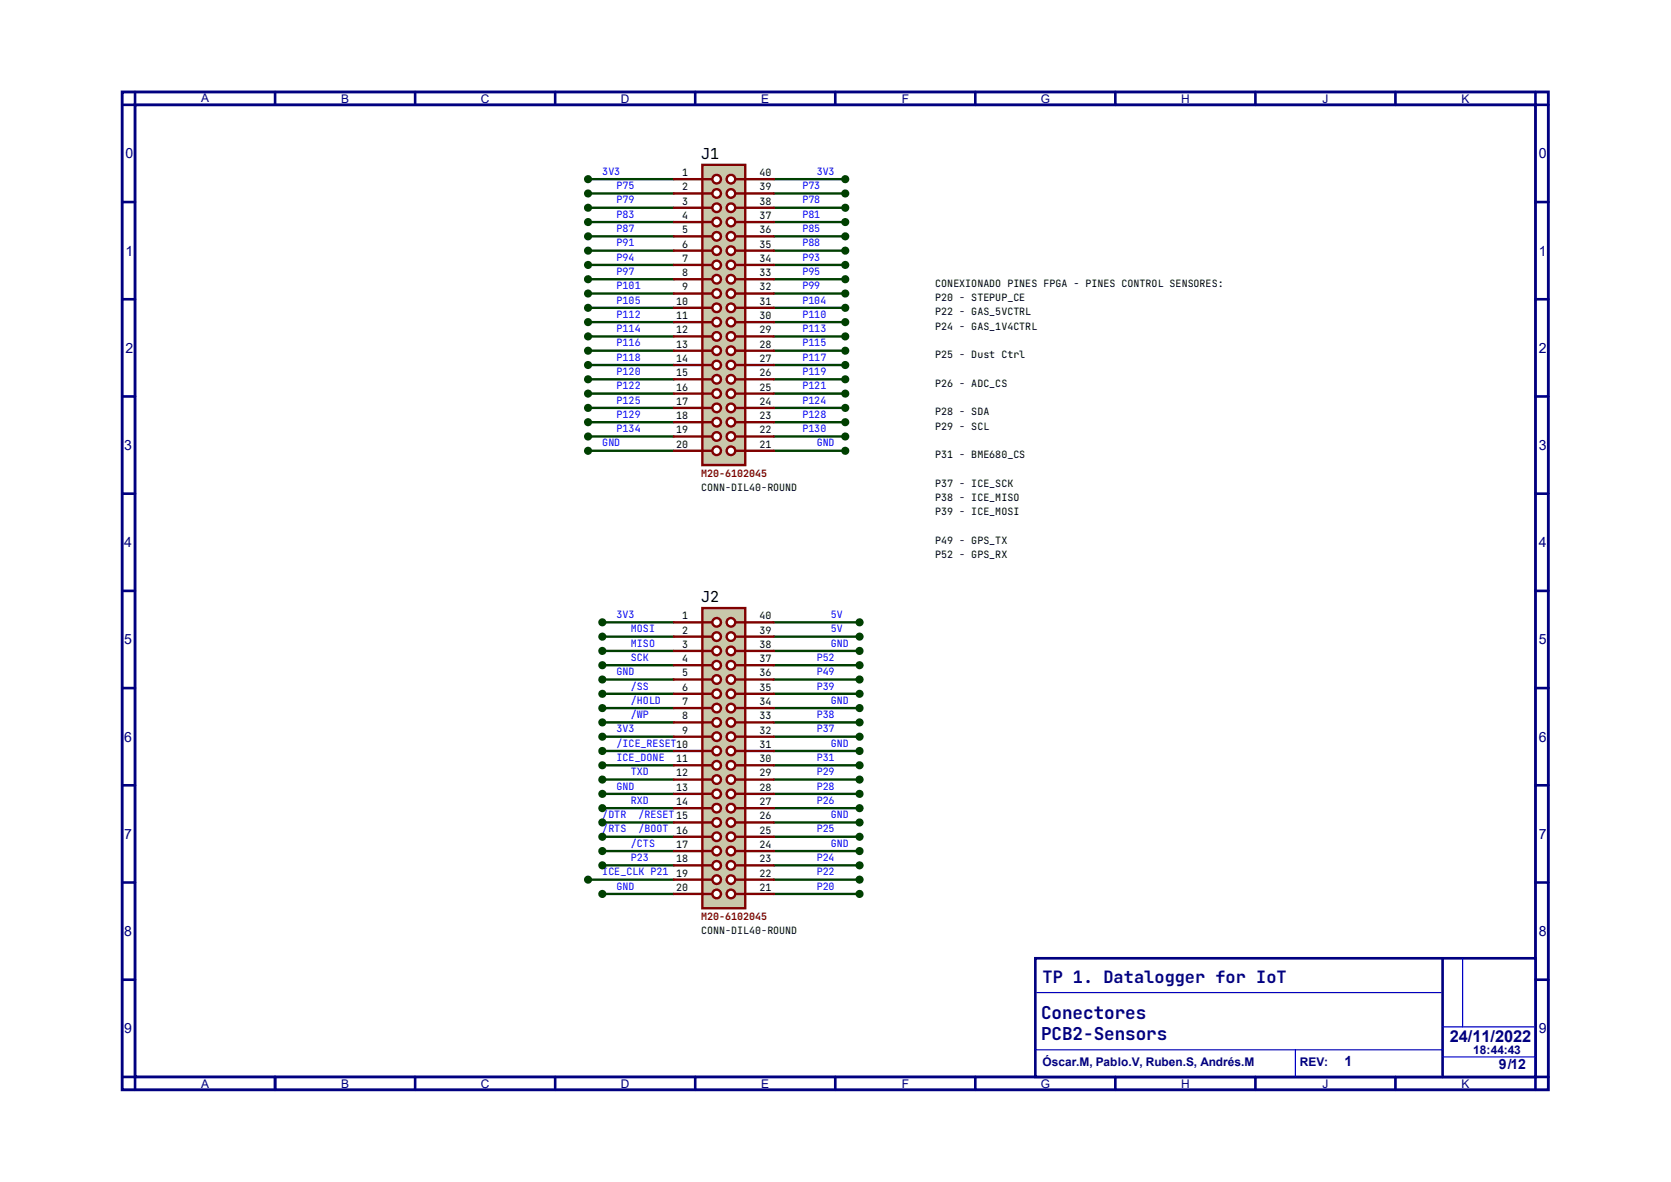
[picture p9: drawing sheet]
<svg xmlns="http://www.w3.org/2000/svg" width="297mm" height="210mm" viewBox="0 0 297 210" stroke-linecap="round" stroke-linejoin="round" font-family="sans-serif">
<path d="M21.7 16.3h253.5v177.3h-253.5zM24 18.6h248.9v172.7h-248.9z" fill="none" stroke="#000080" stroke-width=".51"/>
<path d="M24 16.3v2.3h-2.3M48.9 16.3v2.3" fill="none" stroke="#000080" stroke-width=".47"/>
<path d="M184 170.3h88.9v21h-88.9z" fill="#fff" stroke="#000080" stroke-width=".47"/>
<g fill="none" stroke="#000080" stroke-width=".47">
<path d="M73.8 16.3v2.3M98.7 16.3v2.3M123.6 16.3v2.3M148.5 16.3v2.3M173.4 16.3v2.3M198.2 16.3v2.3M223.1 16.3v2.3M248 16.3v2.3M272.9 16.3v2.3h2.3M21.7 35.9h2.3M272.9 35.9h2.3M21.7 53.2h2.3"/>
<path d="M272.9 53.2h2.3M21.7 70.4h2.3M272.9 70.4h2.3M21.7 87.7h2.3M272.9 87.7h2.3M21.7 105h2.3M272.9 105h2.3M21.7 122.3h2.3M21.7 139.5h2.3M272.9 122.3h2.3M272.9 139.5h2.3M21.7 156.8h2.3"/>
<path d="M272.9 156.8h2.3M21.7 174.1h2.3M256.4 170.3v21M272.9 174.1h2.3M21.7 191.3h2.3v2.3M48.9 191.3v2.3M73.8 191.3v2.3M98.7 191.3v2.3M123.6 191.3v2.3M148.5 191.3v2.3M173.4 191.3v2.3M198.2 191.3v2.3"/>
<path d="M223.1 191.3v2.3M248 191.3v2.3M275.2 191.3h-2.3v2.3"/>
</g>
<path d="M184.3 176.4h71.9M260 170.3v12.2M184 186.5h72.4M230.3 186.5v4.8M256.4 182.5h16.3M256.4 187.8h16.5" fill="none" stroke="#0000c0" stroke-width=".21"/>
<g fill="none" stroke="#004000" stroke-width=".42">
<path d="M104.5 31.8h15.3M104.5 34.4h15.3M104.5 36.9h15.3M104.5 39.5h15.3M137.5 31.8h12.7M137.5 34.4h12.7M137.5 36.9h12.7M137.5 39.5h12.7M104.5 42h15.3M104.5 44.5h15.3M104.5 47.1h15.3M104.5 49.6h15.3"/>
<path d="M104.5 52.2h15.3M104.5 54.7h15.3M104.5 57.2h15.3M104.5 59.8h15.3M137.5 42h12.7M137.5 44.5h12.7M137.5 47.1h12.7M137.5 49.6h12.7M137.5 52.2h12.7M137.5 54.7h12.7M137.5 57.2h12.7M137.5 59.8h12.7"/>
<path d="M104.5 62.3h15.3M104.5 64.9h15.3M104.5 67.4h15.3M104.5 69.9h15.3M104.5 72.5h15.3M104.5 75h15.3M104.5 77.6h15.3M137.5 62.3h12.7M137.5 64.9h12.7M137.5 67.4h12.7M137.5 69.9h12.7M137.5 72.5h12.7"/>
<path d="M137.5 75h12.7M137.5 77.6h12.7M104.5 80.1h15.3M137.5 80.1h12.7M107.1 110.6h12.7M107.1 113.1h12.7M107.1 115.7h12.7M107.1 118.2h12.7M137.5 110.6h15.3M137.5 113.1h15.3M137.5 115.7h15.3M137.5 118.2h15.3"/>
<path d="M107.1 120.7h12.7M107.1 123.3h12.7M107.1 125.8h12.7M107.1 128.4h12.7M107.1 130.9h12.7M107.1 133.4h12.7M107.1 136h12.7M107.1 138.5h12.7M137.5 120.7h15.3M137.5 123.3h15.3M137.5 125.8h15.3M137.5 128.4h15.3"/>
<path d="M137.5 130.9h15.3M137.5 133.4h15.3M137.5 136h15.3M137.5 138.5h15.3M104.5 156.3h15.3M107.1 141.1h12.7M107.1 143.6h12.7M107.1 146.1h12.7M107.1 148.7h12.7M107.1 151.2h12.7M107.1 153.8h12.7M107.1 158.8h12.7"/>
<path d="M137.5 141.1h15.3M137.5 143.6h15.3M137.5 146.1h15.3M137.5 148.7h15.3M137.5 151.2h15.3M137.5 153.8h15.3M137.5 158.8h15.3M137.5 156.3h15.3"/>
</g>
<path d="M124.8 29.3h7.7v53.3h-7.7z" fill="#c8c8aa" stroke="#800000" stroke-width=".42"/>
<path d="M124.8 31.8h1.8" fill="none" stroke="#800000" stroke-width=".42"/>
<circle cx="127.4" cy="31.8" r=".76" fill="#fff" stroke="#800000" stroke-width=".42"/>
<path d="M124.8 34.4h1.8" fill="none" stroke="#800000" stroke-width=".42"/>
<circle cx="127.4" cy="34.4" r=".76" fill="#fff" stroke="#800000" stroke-width=".42"/>
<path d="M124.8 36.9h1.8" fill="none" stroke="#800000" stroke-width=".42"/>
<circle cx="127.4" cy="36.9" r=".76" fill="#fff" stroke="#800000" stroke-width=".42"/>
<path d="M124.8 39.5h1.8" fill="none" stroke="#800000" stroke-width=".42"/>
<circle cx="127.4" cy="39.5" r=".76" fill="#fff" stroke="#800000" stroke-width=".42"/>
<path d="M130.7 31.8h1.8" fill="none" stroke="#800000" stroke-width=".42"/>
<circle cx="129.9" cy="31.8" r=".76" fill="#fff" stroke="#800000" stroke-width=".42"/>
<path d="M130.7 34.4h1.8" fill="none" stroke="#800000" stroke-width=".42"/>
<circle cx="129.9" cy="34.4" r=".76" fill="#fff" stroke="#800000" stroke-width=".42"/>
<path d="M130.7 36.9h1.8" fill="none" stroke="#800000" stroke-width=".42"/>
<circle cx="129.9" cy="36.9" r=".76" fill="#fff" stroke="#800000" stroke-width=".42"/>
<path d="M130.7 39.5h1.8" fill="none" stroke="#800000" stroke-width=".42"/>
<circle cx="129.9" cy="39.5" r=".76" fill="#fff" stroke="#800000" stroke-width=".42"/>
<path d="M124.8 42h1.8" fill="none" stroke="#800000" stroke-width=".42"/>
<circle cx="127.4" cy="42" r=".76" fill="#fff" stroke="#800000" stroke-width=".42"/>
<path d="M130.7 42h1.8" fill="none" stroke="#800000" stroke-width=".42"/>
<circle cx="129.9" cy="42" r=".76" fill="#fff" stroke="#800000" stroke-width=".42"/>
<path d="M124.8 44.5h1.8" fill="none" stroke="#800000" stroke-width=".42"/>
<circle cx="127.4" cy="44.5" r=".76" fill="#fff" stroke="#800000" stroke-width=".42"/>
<path d="M130.7 44.5h1.8" fill="none" stroke="#800000" stroke-width=".42"/>
<circle cx="129.9" cy="44.5" r=".76" fill="#fff" stroke="#800000" stroke-width=".42"/>
<path d="M124.8 47.1h1.8" fill="none" stroke="#800000" stroke-width=".42"/>
<circle cx="127.4" cy="47.1" r=".76" fill="#fff" stroke="#800000" stroke-width=".42"/>
<path d="M130.7 47.1h1.8" fill="none" stroke="#800000" stroke-width=".42"/>
<circle cx="129.9" cy="47.1" r=".76" fill="#fff" stroke="#800000" stroke-width=".42"/>
<path d="M124.8 49.6h1.8" fill="none" stroke="#800000" stroke-width=".42"/>
<circle cx="127.4" cy="49.6" r=".76" fill="#fff" stroke="#800000" stroke-width=".42"/>
<path d="M130.7 49.6h1.8" fill="none" stroke="#800000" stroke-width=".42"/>
<circle cx="129.9" cy="49.6" r=".76" fill="#fff" stroke="#800000" stroke-width=".42"/>
<path d="M124.8 52.2h1.8" fill="none" stroke="#800000" stroke-width=".42"/>
<circle cx="127.4" cy="52.2" r=".76" fill="#fff" stroke="#800000" stroke-width=".42"/>
<path d="M130.7 52.2h1.8" fill="none" stroke="#800000" stroke-width=".42"/>
<circle cx="129.9" cy="52.2" r=".76" fill="#fff" stroke="#800000" stroke-width=".42"/>
<path d="M124.8 54.7h1.8" fill="none" stroke="#800000" stroke-width=".42"/>
<circle cx="127.4" cy="54.7" r=".76" fill="#fff" stroke="#800000" stroke-width=".42"/>
<path d="M130.7 54.7h1.8" fill="none" stroke="#800000" stroke-width=".42"/>
<circle cx="129.9" cy="54.7" r=".76" fill="#fff" stroke="#800000" stroke-width=".42"/>
<path d="M124.8 57.2h1.8" fill="none" stroke="#800000" stroke-width=".42"/>
<circle cx="127.4" cy="57.2" r=".76" fill="#fff" stroke="#800000" stroke-width=".42"/>
<path d="M130.7 57.2h1.8" fill="none" stroke="#800000" stroke-width=".42"/>
<circle cx="129.9" cy="57.2" r=".76" fill="#fff" stroke="#800000" stroke-width=".42"/>
<path d="M124.8 59.8h1.8" fill="none" stroke="#800000" stroke-width=".42"/>
<circle cx="127.4" cy="59.8" r=".76" fill="#fff" stroke="#800000" stroke-width=".42"/>
<path d="M130.7 59.8h1.8" fill="none" stroke="#800000" stroke-width=".42"/>
<circle cx="129.9" cy="59.8" r=".76" fill="#fff" stroke="#800000" stroke-width=".42"/>
<path d="M124.8 62.3h1.8" fill="none" stroke="#800000" stroke-width=".42"/>
<circle cx="127.4" cy="62.3" r=".76" fill="#fff" stroke="#800000" stroke-width=".42"/>
<path d="M130.7 62.3h1.8" fill="none" stroke="#800000" stroke-width=".42"/>
<circle cx="129.9" cy="62.3" r=".76" fill="#fff" stroke="#800000" stroke-width=".42"/>
<path d="M124.8 64.9h1.8" fill="none" stroke="#800000" stroke-width=".42"/>
<circle cx="127.4" cy="64.9" r=".76" fill="#fff" stroke="#800000" stroke-width=".42"/>
<path d="M130.7 64.9h1.8" fill="none" stroke="#800000" stroke-width=".42"/>
<circle cx="129.9" cy="64.9" r=".76" fill="#fff" stroke="#800000" stroke-width=".42"/>
<path d="M124.8 67.4h1.8" fill="none" stroke="#800000" stroke-width=".42"/>
<circle cx="127.4" cy="67.4" r=".76" fill="#fff" stroke="#800000" stroke-width=".42"/>
<path d="M130.7 67.4h1.8" fill="none" stroke="#800000" stroke-width=".42"/>
<circle cx="129.9" cy="67.4" r=".76" fill="#fff" stroke="#800000" stroke-width=".42"/>
<path d="M124.8 69.9h1.8" fill="none" stroke="#800000" stroke-width=".42"/>
<circle cx="127.4" cy="69.9" r=".76" fill="#fff" stroke="#800000" stroke-width=".42"/>
<path d="M130.7 69.9h1.8" fill="none" stroke="#800000" stroke-width=".42"/>
<circle cx="129.9" cy="69.9" r=".76" fill="#fff" stroke="#800000" stroke-width=".42"/>
<path d="M124.8 72.5h1.8" fill="none" stroke="#800000" stroke-width=".42"/>
<circle cx="127.4" cy="72.5" r=".76" fill="#fff" stroke="#800000" stroke-width=".42"/>
<path d="M130.7 72.5h1.8" fill="none" stroke="#800000" stroke-width=".42"/>
<circle cx="129.9" cy="72.5" r=".76" fill="#fff" stroke="#800000" stroke-width=".42"/>
<path d="M124.8 75h1.8" fill="none" stroke="#800000" stroke-width=".42"/>
<circle cx="127.4" cy="75" r=".76" fill="#fff" stroke="#800000" stroke-width=".42"/>
<path d="M130.7 75h1.8" fill="none" stroke="#800000" stroke-width=".42"/>
<circle cx="129.9" cy="75" r=".76" fill="#fff" stroke="#800000" stroke-width=".42"/>
<path d="M124.8 77.6h1.8" fill="none" stroke="#800000" stroke-width=".42"/>
<circle cx="127.4" cy="77.6" r=".76" fill="#fff" stroke="#800000" stroke-width=".42"/>
<path d="M130.7 77.6h1.8" fill="none" stroke="#800000" stroke-width=".42"/>
<circle cx="129.9" cy="77.6" r=".76" fill="#fff" stroke="#800000" stroke-width=".42"/>
<path d="M124.8 80.1h1.8" fill="none" stroke="#800000" stroke-width=".42"/>
<circle cx="127.4" cy="80.1" r=".76" fill="#fff" stroke="#800000" stroke-width=".42"/>
<path d="M130.7 80.1h1.8" fill="none" stroke="#800000" stroke-width=".42"/>
<circle cx="129.9" cy="80.1" r=".76" fill="#fff" stroke="#800000" stroke-width=".42"/>
<g fill="none" stroke="#800000" stroke-width=".42">
<path d="M119.8 31.8h5M119.8 34.4h5M119.8 36.9h5M119.8 39.5h5M132.5 31.8h5M132.5 34.4h5M132.5 36.9h5M132.5 39.5h5M119.8 42h5M119.8 44.5h5M119.8 47.1h5M119.8 49.6h5"/>
<path d="M119.8 52.2h5M119.8 54.7h5M119.8 57.2h5M119.8 59.8h5M132.5 42h5M132.5 44.5h5M132.5 47.1h5M132.5 49.6h5M132.5 52.2h5M132.5 54.7h5M132.5 57.2h5M132.5 59.8h5"/>
<path d="M119.8 62.3h5M119.8 64.9h5M119.8 67.4h5M119.8 69.9h5M119.8 72.5h5M119.8 75h5M119.8 77.6h5M132.5 62.3h5M132.5 64.9h5M132.5 67.4h5M132.5 69.9h5M132.5 72.5h5"/>
<path d="M132.5 75h5M132.5 77.6h5M119.8 80.1h5M132.5 80.1h5"/>
</g>
<path d="M124.8 108h7.7v53.4h-7.7z" fill="#c8c8aa" stroke="#800000" stroke-width=".42"/>
<path d="M124.8 110.6h1.8" fill="none" stroke="#800000" stroke-width=".42"/>
<circle cx="127.4" cy="110.6" r=".76" fill="#fff" stroke="#800000" stroke-width=".42"/>
<path d="M124.8 113.1h1.8" fill="none" stroke="#800000" stroke-width=".42"/>
<circle cx="127.4" cy="113.1" r=".76" fill="#fff" stroke="#800000" stroke-width=".42"/>
<path d="M124.8 115.7h1.8" fill="none" stroke="#800000" stroke-width=".42"/>
<circle cx="127.4" cy="115.7" r=".76" fill="#fff" stroke="#800000" stroke-width=".42"/>
<path d="M124.8 118.2h1.8" fill="none" stroke="#800000" stroke-width=".42"/>
<circle cx="127.4" cy="118.2" r=".76" fill="#fff" stroke="#800000" stroke-width=".42"/>
<path d="M130.7 110.6h1.8" fill="none" stroke="#800000" stroke-width=".42"/>
<circle cx="129.9" cy="110.6" r=".76" fill="#fff" stroke="#800000" stroke-width=".42"/>
<path d="M130.7 113.1h1.8" fill="none" stroke="#800000" stroke-width=".42"/>
<circle cx="129.9" cy="113.1" r=".76" fill="#fff" stroke="#800000" stroke-width=".42"/>
<path d="M130.7 115.7h1.8" fill="none" stroke="#800000" stroke-width=".42"/>
<circle cx="129.9" cy="115.7" r=".76" fill="#fff" stroke="#800000" stroke-width=".42"/>
<path d="M130.7 118.2h1.8" fill="none" stroke="#800000" stroke-width=".42"/>
<circle cx="129.9" cy="118.2" r=".76" fill="#fff" stroke="#800000" stroke-width=".42"/>
<path d="M124.8 120.7h1.8" fill="none" stroke="#800000" stroke-width=".42"/>
<circle cx="127.4" cy="120.7" r=".76" fill="#fff" stroke="#800000" stroke-width=".42"/>
<path d="M130.7 120.7h1.8" fill="none" stroke="#800000" stroke-width=".42"/>
<circle cx="129.9" cy="120.7" r=".76" fill="#fff" stroke="#800000" stroke-width=".42"/>
<path d="M124.8 123.3h1.8" fill="none" stroke="#800000" stroke-width=".42"/>
<circle cx="127.4" cy="123.3" r=".76" fill="#fff" stroke="#800000" stroke-width=".42"/>
<path d="M130.7 123.3h1.8" fill="none" stroke="#800000" stroke-width=".42"/>
<circle cx="129.9" cy="123.3" r=".76" fill="#fff" stroke="#800000" stroke-width=".42"/>
<path d="M124.8 125.8h1.8" fill="none" stroke="#800000" stroke-width=".42"/>
<circle cx="127.4" cy="125.8" r=".76" fill="#fff" stroke="#800000" stroke-width=".42"/>
<path d="M130.7 125.8h1.8" fill="none" stroke="#800000" stroke-width=".42"/>
<circle cx="129.9" cy="125.8" r=".76" fill="#fff" stroke="#800000" stroke-width=".42"/>
<path d="M124.8 128.4h1.8" fill="none" stroke="#800000" stroke-width=".42"/>
<circle cx="127.4" cy="128.4" r=".76" fill="#fff" stroke="#800000" stroke-width=".42"/>
<path d="M130.7 128.4h1.8" fill="none" stroke="#800000" stroke-width=".42"/>
<circle cx="129.9" cy="128.4" r=".76" fill="#fff" stroke="#800000" stroke-width=".42"/>
<path d="M124.8 130.9h1.8" fill="none" stroke="#800000" stroke-width=".42"/>
<circle cx="127.4" cy="130.9" r=".76" fill="#fff" stroke="#800000" stroke-width=".42"/>
<path d="M130.7 130.9h1.8" fill="none" stroke="#800000" stroke-width=".42"/>
<circle cx="129.9" cy="130.9" r=".76" fill="#fff" stroke="#800000" stroke-width=".42"/>
<path d="M124.8 133.4h1.8" fill="none" stroke="#800000" stroke-width=".42"/>
<circle cx="127.4" cy="133.4" r=".76" fill="#fff" stroke="#800000" stroke-width=".42"/>
<path d="M130.7 133.4h1.8" fill="none" stroke="#800000" stroke-width=".42"/>
<circle cx="129.9" cy="133.4" r=".76" fill="#fff" stroke="#800000" stroke-width=".42"/>
<path d="M124.8 136h1.8" fill="none" stroke="#800000" stroke-width=".42"/>
<circle cx="127.4" cy="136" r=".76" fill="#fff" stroke="#800000" stroke-width=".42"/>
<path d="M130.7 136h1.8" fill="none" stroke="#800000" stroke-width=".42"/>
<circle cx="129.9" cy="136" r=".76" fill="#fff" stroke="#800000" stroke-width=".42"/>
<path d="M124.8 138.5h1.8" fill="none" stroke="#800000" stroke-width=".42"/>
<circle cx="127.4" cy="138.5" r=".76" fill="#fff" stroke="#800000" stroke-width=".42"/>
<path d="M130.7 138.5h1.8" fill="none" stroke="#800000" stroke-width=".42"/>
<circle cx="129.9" cy="138.5" r=".76" fill="#fff" stroke="#800000" stroke-width=".42"/>
<path d="M124.8 141.1h1.8" fill="none" stroke="#800000" stroke-width=".42"/>
<circle cx="127.4" cy="141.1" r=".76" fill="#fff" stroke="#800000" stroke-width=".42"/>
<path d="M130.7 141.1h1.8" fill="none" stroke="#800000" stroke-width=".42"/>
<circle cx="129.9" cy="141.1" r=".76" fill="#fff" stroke="#800000" stroke-width=".42"/>
<path d="M124.8 143.6h1.8" fill="none" stroke="#800000" stroke-width=".42"/>
<circle cx="127.4" cy="143.6" r=".76" fill="#fff" stroke="#800000" stroke-width=".42"/>
<path d="M130.7 143.6h1.8" fill="none" stroke="#800000" stroke-width=".42"/>
<circle cx="129.9" cy="143.6" r=".76" fill="#fff" stroke="#800000" stroke-width=".42"/>
<path d="M124.8 146.1h1.8" fill="none" stroke="#800000" stroke-width=".42"/>
<circle cx="127.4" cy="146.1" r=".76" fill="#fff" stroke="#800000" stroke-width=".42"/>
<path d="M130.7 146.1h1.8" fill="none" stroke="#800000" stroke-width=".42"/>
<circle cx="129.9" cy="146.1" r=".76" fill="#fff" stroke="#800000" stroke-width=".42"/>
<path d="M124.8 148.7h1.8" fill="none" stroke="#800000" stroke-width=".42"/>
<circle cx="127.4" cy="148.7" r=".76" fill="#fff" stroke="#800000" stroke-width=".42"/>
<path d="M130.7 148.7h1.8" fill="none" stroke="#800000" stroke-width=".42"/>
<circle cx="129.9" cy="148.7" r=".76" fill="#fff" stroke="#800000" stroke-width=".42"/>
<path d="M124.8 151.2h1.8" fill="none" stroke="#800000" stroke-width=".42"/>
<circle cx="127.4" cy="151.2" r=".76" fill="#fff" stroke="#800000" stroke-width=".42"/>
<path d="M130.7 151.2h1.8" fill="none" stroke="#800000" stroke-width=".42"/>
<circle cx="129.9" cy="151.2" r=".76" fill="#fff" stroke="#800000" stroke-width=".42"/>
<path d="M124.8 153.8h1.8" fill="none" stroke="#800000" stroke-width=".42"/>
<circle cx="127.4" cy="153.8" r=".76" fill="#fff" stroke="#800000" stroke-width=".42"/>
<path d="M130.7 153.8h1.8" fill="none" stroke="#800000" stroke-width=".42"/>
<circle cx="129.9" cy="153.8" r=".76" fill="#fff" stroke="#800000" stroke-width=".42"/>
<path d="M124.8 156.3h1.8" fill="none" stroke="#800000" stroke-width=".42"/>
<circle cx="127.4" cy="156.3" r=".76" fill="#fff" stroke="#800000" stroke-width=".42"/>
<path d="M130.7 156.3h1.8" fill="none" stroke="#800000" stroke-width=".42"/>
<circle cx="129.9" cy="156.3" r=".76" fill="#fff" stroke="#800000" stroke-width=".42"/>
<path d="M124.8 158.8h1.8" fill="none" stroke="#800000" stroke-width=".42"/>
<circle cx="127.4" cy="158.8" r=".76" fill="#fff" stroke="#800000" stroke-width=".42"/>
<path d="M130.7 158.8h1.8" fill="none" stroke="#800000" stroke-width=".42"/>
<circle cx="129.9" cy="158.8" r=".76" fill="#fff" stroke="#800000" stroke-width=".42"/>
<g fill="none" stroke="#800000" stroke-width=".42">
<path d="M119.8 110.6h5M119.8 113.1h5M119.8 115.7h5M119.8 118.2h5M132.5 110.6h5M132.5 113.1h5M132.5 115.7h5M132.5 118.2h5M119.8 120.7h5M119.8 123.3h5M119.8 125.8h5M119.8 128.4h5"/>
<path d="M119.8 130.9h5M119.8 133.4h5M119.8 136h5M119.8 138.5h5M132.5 120.7h5M132.5 123.3h5M132.5 125.8h5M132.5 128.4h5M132.5 130.9h5M132.5 133.4h5M132.5 136h5M132.5 138.5h5"/>
<path d="M119.8 141.1h5M119.8 143.6h5M119.8 146.1h5M119.8 148.7h5M119.8 151.2h5M119.8 153.8h5M119.8 156.3h5M119.8 158.8h5M132.5 141.1h5M132.5 143.6h5M132.5 146.1h5M132.5 148.7h5"/>
<path d="M132.5 151.2h5M132.5 153.8h5M132.5 156.3h5M132.5 158.8h5"/>
</g>
<g fill="#004000" stroke="#004000" stroke-width=".42">
<circle cx="104.5" cy="31.8" r=".51"/>
<circle cx="104.5" cy="34.4" r=".51"/>
<circle cx="104.5" cy="36.9" r=".51"/>
<circle cx="104.5" cy="39.5" r=".51"/>
<circle cx="104.5" cy="42" r=".51"/>
<circle cx="104.5" cy="44.5" r=".51"/>
<circle cx="104.5" cy="47.1" r=".51"/>
<circle cx="104.5" cy="49.6" r=".51"/>
<circle cx="104.5" cy="52.2" r=".51"/>
<circle cx="104.5" cy="54.7" r=".51"/>
<circle cx="104.5" cy="57.2" r=".51"/>
<circle cx="104.5" cy="59.8" r=".51"/>
<circle cx="104.5" cy="62.3" r=".51"/>
<circle cx="104.5" cy="64.9" r=".51"/>
<circle cx="104.5" cy="67.4" r=".51"/>
<circle cx="104.5" cy="69.9" r=".51"/>
<circle cx="104.5" cy="72.5" r=".51"/>
<circle cx="104.5" cy="75" r=".51"/>
<circle cx="104.5" cy="77.6" r=".51"/>
<circle cx="104.5" cy="80.1" r=".51"/>
<circle cx="150.2" cy="31.8" r=".51"/>
<circle cx="150.2" cy="34.4" r=".51"/>
<circle cx="150.2" cy="36.9" r=".51"/>
<circle cx="150.2" cy="39.5" r=".51"/>
<circle cx="150.2" cy="42" r=".51"/>
<circle cx="150.2" cy="44.5" r=".51"/>
<circle cx="150.2" cy="47.1" r=".51"/>
<circle cx="150.2" cy="49.6" r=".51"/>
<circle cx="150.2" cy="52.2" r=".51"/>
<circle cx="150.2" cy="54.7" r=".51"/>
<circle cx="150.2" cy="57.2" r=".51"/>
<circle cx="150.2" cy="62.3" r=".51"/>
<circle cx="150.2" cy="64.9" r=".51"/>
<circle cx="150.2" cy="67.4" r=".51"/>
<circle cx="150.2" cy="69.9" r=".51"/>
<circle cx="150.2" cy="72.5" r=".51"/>
<circle cx="150.2" cy="75" r=".51"/>
<circle cx="150.2" cy="77.6" r=".51"/>
<circle cx="150.2" cy="80.1" r=".51"/>
<circle cx="107.1" cy="110.6" r=".51"/>
<circle cx="107.1" cy="113.1" r=".51"/>
<circle cx="107.1" cy="115.7" r=".51"/>
<circle cx="107.1" cy="118.2" r=".51"/>
<circle cx="107.1" cy="120.7" r=".51"/>
<circle cx="107.1" cy="123.3" r=".51"/>
<circle cx="107.1" cy="125.8" r=".51"/>
<circle cx="107.1" cy="128.4" r=".51"/>
<circle cx="107.1" cy="130.9" r=".51"/>
<circle cx="107.1" cy="133.4" r=".51"/>
<circle cx="107.1" cy="136" r=".51"/>
<circle cx="107.1" cy="138.5" r=".51"/>
<circle cx="107.1" cy="141.1" r=".51"/>
<circle cx="107.1" cy="143.6" r=".51"/>
<circle cx="107.1" cy="146.1" r=".51"/>
<circle cx="107.1" cy="148.7" r=".51"/>
<circle cx="107.1" cy="151.2" r=".51"/>
<circle cx="107.1" cy="153.8" r=".51"/>
<circle cx="107.1" cy="158.8" r=".51"/>
<circle cx="152.8" cy="110.6" r=".51"/>
<circle cx="152.8" cy="113.1" r=".51"/>
<circle cx="152.8" cy="115.7" r=".51"/>
<circle cx="152.8" cy="118.2" r=".51"/>
<circle cx="152.8" cy="120.7" r=".51"/>
<circle cx="152.8" cy="123.3" r=".51"/>
<circle cx="152.8" cy="125.8" r=".51"/>
<circle cx="152.8" cy="128.4" r=".51"/>
<circle cx="152.8" cy="130.9" r=".51"/>
<circle cx="152.8" cy="133.4" r=".51"/>
<circle cx="152.8" cy="136" r=".51"/>
<circle cx="152.8" cy="138.5" r=".51"/>
<circle cx="152.8" cy="141.1" r=".51"/>
<circle cx="152.8" cy="143.6" r=".51"/>
<circle cx="152.8" cy="146.1" r=".51"/>
<circle cx="152.8" cy="148.7" r=".51"/>
<circle cx="152.8" cy="151.2" r=".51"/>
<circle cx="152.8" cy="153.8" r=".51"/>
<circle cx="152.8" cy="156.3" r=".51"/>
<circle cx="152.8" cy="158.8" r=".51"/>
<circle cx="104.5" cy="156.3" r=".51"/>
<circle cx="150.2" cy="59.8" r=".51"/>
</g>
<g font-size="3.1" fill="#000080">
<text x="185" y="184.8">PCB2-Sensors</text>
<text x="185" y="181">Conectores</text>
</g>
<text font-size="3" fill="#000080" x="185.3" y="174.7">TP 1. Datalogger for IoT</text>
<text font-size="2.9" fill="#000080" x="257.7" y="185.2">24/11/2022</text>
<g font-size="2.7">
<text x="124.6" y="28.3">J1</text>
<text x="124.6" y="107">J2</text>
</g>
<g font-size="2.5" fill="#000080">
<text x="22.3" y="28.2">0</text>
<text x="273.5" y="28.2">0</text>
<text x="22.3" y="45.4">1</text>
<text x="273.5" y="45.4">1</text>
<text x="22.3" y="62.7">2</text>
<text x="273.5" y="62.7">2</text>
<text x="22.1" y="80">3</text>
<text x="273.5" y="80">3</text>
<text x="22.1" y="97.2">4</text>
<text x="273.5" y="97.2">4</text>
<text x="22.1" y="114.5">5</text>
<text x="273.5" y="114.5">5</text>
<text x="22.1" y="131.8">6</text>
<text x="273.5" y="131.8">6</text>
<text x="22.1" y="149.1">7</text>
<text x="273.5" y="149.1">7</text>
<text x="22.1" y="166.3">8</text>
<text x="273.5" y="166.3">8</text>
<text x="22.1" y="183.6">9</text>
<text x="273.5" y="183.6">9</text>
<text x="239" y="189.5">1</text>
<text x="266.4" y="190">9/12</text>
</g>
<g font-size="2.1" fill="#000080">
<text x="35.7" y="18.1">A</text>
<text x="60.6" y="18.4">B</text>
<text x="85.5" y="18.4">C</text>
<text x="110.4" y="18.4">D</text>
<text x="135.3" y="18.4">E</text>
<text x="160.3" y="18.4">F</text>
<text x="185" y="18.4">G</text>
<text x="209.9" y="18.4">H</text>
<text x="235.1" y="18.4">J</text>
<text x="259.7" y="18.4">K</text>
<text x="185.3" y="189.5">Óscar.M, Pablo.V, Ruben.S, Andrés.M</text>
<text x="231.1" y="189.4">REV:</text>
<text x="261.9" y="187.3">18:44:43</text>
<text x="35.7" y="193.4">A</text>
<text x="60.6" y="193.4">B</text>
<text x="85.5" y="193.4">C</text>
<text x="110.4" y="193.4">D</text>
<text x="135.3" y="193.4">E</text>
<text x="160.3" y="193.4">F</text>
<text x="185" y="193.4">G</text>
<text x="209.9" y="193.4">H</text>
<text x="235.1" y="193.4">J</text>
<text x="259.7" y="193.4">K</text>
</g>
<g font-size="1.8" fill="#00f">
<text x="107.1" y="31.1">3V3</text>
<text x="109.6" y="33.6">P75</text>
<text x="142.6" y="33.6">P73</text>
<text x="145.2" y="31.1">3V3</text>
<text x="109.6" y="36.2">P79</text>
<text x="109.6" y="38.7">P83</text>
<text x="109.6" y="41.2">P87</text>
<text x="142.6" y="36.2">P78</text>
<text x="142.6" y="38.7">P81</text>
<text x="142.6" y="41.2">P85</text>
<text x="109.6" y="43.8">P91</text>
<text x="109.6" y="46.3">P94</text>
<text x="142.6" y="43.8">P88</text>
<text x="142.6" y="46.3">P93</text>
<text x="109.6" y="48.9">P97</text>
<text x="109.6" y="51.4">P101</text>
<text x="109.6" y="53.9">P105</text>
<text x="142.6" y="48.9">P95</text>
<text x="142.6" y="51.4">P99</text>
<text x="142.6" y="53.9">P104</text>
<text x="109.6" y="56.5">P112</text>
<text x="109.6" y="59">P114</text>
<text x="142.6" y="56.5">P110</text>
<text x="142.6" y="59">P113</text>
<text x="109.6" y="61.6">P116</text>
<text x="109.6" y="64.1">P118</text>
<text x="142.6" y="61.6">P115</text>
<text x="142.6" y="64.1">P117</text>
<text x="109.6" y="66.6">P120</text>
<text x="109.6" y="69.2">P122</text>
<text x="109.6" y="71.7">P125</text>
<text x="142.6" y="66.6">P119</text>
<text x="142.6" y="69.2">P121</text>
<text x="142.6" y="71.7">P124</text>
<text x="109.6" y="74.3">P129</text>
<text x="109.6" y="76.8">P134</text>
<text x="142.6" y="74.3">P128</text>
<text x="142.6" y="76.8">P130</text>
<text x="107.1" y="79.3">GND</text>
<text x="145.2" y="79.3">GND</text>
<text x="109.6" y="109.8">3V3</text>
<text x="112.1" y="112.4">MOSI</text>
<text x="147.7" y="109.8">5V</text>
<text x="147.7" y="112.4">5V</text>
<text x="109.6" y="120">GND</text>
<text x="112.1" y="114.9">MISO</text>
<text x="112.1" y="117.4">SCK</text>
<text x="145.2" y="117.4">P52</text>
<text x="145.2" y="120">P49</text>
<text x="147.7" y="114.9">GND</text>
<text x="112.1" y="122.5">/SS</text>
<text x="112.1" y="125.1">/HOLD</text>
<text x="145.2" y="122.5">P39</text>
<text x="147.7" y="125.1">GND</text>
<text x="109.6" y="130.1">3V3</text>
<text x="112.1" y="127.6">/WP</text>
<text x="145.2" y="127.6">P38</text>
<text x="145.2" y="130.1">P37</text>
<text x="109.6" y="132.7">/ICE_RESET10</text>
<text x="109.6" y="135.2">ICE_DONE</text>
<text x="112.1" y="137.8">TXD</text>
<text x="145.2" y="135.2">P31</text>
<text x="145.2" y="137.8">P29</text>
<text x="147.7" y="132.7">GND</text>
<text x="109.6" y="140.3">GND</text>
<text x="112.1" y="142.8">RXD</text>
<text x="145.2" y="140.3">P28</text>
<text x="145.2" y="142.8">P26</text>
<text x="107.1" y="145.4">/DTR</text>
<text x="107.1" y="147.9">/RTS</text>
<text x="113.5" y="145.4">/RESET15</text>
<text x="113.5" y="147.9">/BOOT</text>
<text x="145.2" y="147.9">P25</text>
<text x="147.7" y="145.4">GND</text>
<text x="107.1" y="155.5">ICE_CLK P21</text>
<text x="112.1" y="150.5">/CTS</text>
<text x="112.1" y="153">P23</text>
<text x="145.2" y="153">P24</text>
<text x="145.2" y="155.5">P22</text>
<text x="147.7" y="150.5">GND</text>
<text x="109.6" y="158.1">GND</text>
<text x="145.2" y="158.1">P20</text>
</g>
<g font-size="1.8">
<text x="121.2" y="31.3">1</text>
<text x="121.2" y="33.8">2</text>
<text x="135" y="31.3">40</text>
<text x="135" y="33.8">39</text>
<text x="121.2" y="36.4">3</text>
<text x="121.2" y="38.9">4</text>
<text x="121.2" y="41.4">5</text>
<text x="135" y="36.4">38</text>
<text x="135" y="38.9">37</text>
<text x="135" y="41.4">36</text>
<text x="121.2" y="44">6</text>
<text x="121.2" y="46.5">7</text>
<text x="135" y="44">35</text>
<text x="135" y="46.5">34</text>
<text x="121.2" y="49.1">8</text>
<text x="121.2" y="51.6">9</text>
<text x="135" y="49.1">33</text>
<text x="135" y="51.6">32</text>
<text x="166.2" y="50.9">CONEXIONADO PINES FPGA - PINES CONTROL SENSORES:</text>
<text x="166.2" y="53.5">P20 - STEPUP_CE</text>
<text x="120.2" y="54.1">10</text>
<text x="120.2" y="56.7">11</text>
<text x="120.2" y="59.2">12</text>
<text x="135" y="54.1">31</text>
<text x="135" y="56.7">30</text>
<text x="135" y="59.2">29</text>
<text x="166.2" y="56">P22 - GAS_5VCTRL</text>
<text x="166.2" y="58.5">P24 - GAS_1V4CTRL</text>
<text x="120.2" y="61.8">13</text>
<text x="120.2" y="64.3">14</text>
<text x="135" y="61.8">28</text>
<text x="135" y="64.3">27</text>
<text x="166.2" y="63.6">P25 - Dust Ctrl</text>
<text x="120.2" y="66.8">15</text>
<text x="120.2" y="69.4">16</text>
<text x="120.2" y="71.9">17</text>
<text x="135" y="66.8">26</text>
<text x="135" y="69.4">25</text>
<text x="135" y="71.9">24</text>
<text x="166.2" y="68.7">P26 - ADC_CS</text>
<text x="120.2" y="74.5">18</text>
<text x="120.2" y="77">19</text>
<text x="135" y="74.5">23</text>
<text x="135" y="77">22</text>
<text x="166.2" y="73.8">P28 - SDA</text>
<text x="166.2" y="76.3">P29 - SCL</text>
<text x="120.2" y="79.5">20</text>
<text x="135" y="79.5">21</text>
<text x="166.2" y="81.4">P31 - BME680_CS</text>
<text x="124.6" y="87.2">CONN-DIL40-ROUND</text>
<text x="166.2" y="86.5">P37 - ICE_SCK</text>
<text x="166.2" y="89">P38 - ICE_MISO</text>
<text x="166.2" y="91.6">P39 - ICE_MOSI</text>
<text x="166.2" y="96.6">P49 - GPS_TX</text>
<text x="166.2" y="99.2">P52 - GPS_RX</text>
<text x="121.2" y="110">1</text>
<text x="121.2" y="112.6">2</text>
<text x="135" y="110">40</text>
<text x="135" y="112.6">39</text>
<text x="121.2" y="115.1">3</text>
<text x="121.2" y="117.6">4</text>
<text x="135" y="115.1">38</text>
<text x="135" y="117.6">37</text>
<text x="121.2" y="120.2">5</text>
<text x="121.2" y="122.7">6</text>
<text x="121.2" y="125.3">7</text>
<text x="135" y="120.2">36</text>
<text x="135" y="122.7">35</text>
<text x="135" y="125.3">34</text>
<text x="121.2" y="127.8">8</text>
<text x="121.2" y="130.3">9</text>
<text x="135" y="127.8">33</text>
<text x="135" y="130.3">32</text>
<text x="120.2" y="135.4">11</text>
<text x="120.2" y="138">12</text>
<text x="135" y="132.9">31</text>
<text x="135" y="135.4">30</text>
<text x="135" y="138">29</text>
<text x="120.2" y="140.5">13</text>
<text x="120.2" y="143">14</text>
<text x="135" y="140.5">28</text>
<text x="135" y="143">27</text>
<text x="120.2" y="148.1">16</text>
<text x="135" y="145.6">26</text>
<text x="135" y="148.1">25</text>
<text x="120.2" y="150.7">17</text>
<text x="120.2" y="153.2">18</text>
<text x="120.2" y="155.7">19</text>
<text x="135" y="150.7">24</text>
<text x="135" y="153.2">23</text>
<text x="135" y="155.7">22</text>
<text x="120.2" y="158.3">20</text>
<text x="135" y="158.3">21</text>
<text x="124.6" y="165.9">CONN-DIL40-ROUND</text>
</g>
<g font-size="1.8" fill="#800000">
<text x="124.6" y="84.7">M20-6102045</text>
<text x="124.6" y="163.4">M20-6102045</text>
</g>
</svg>
